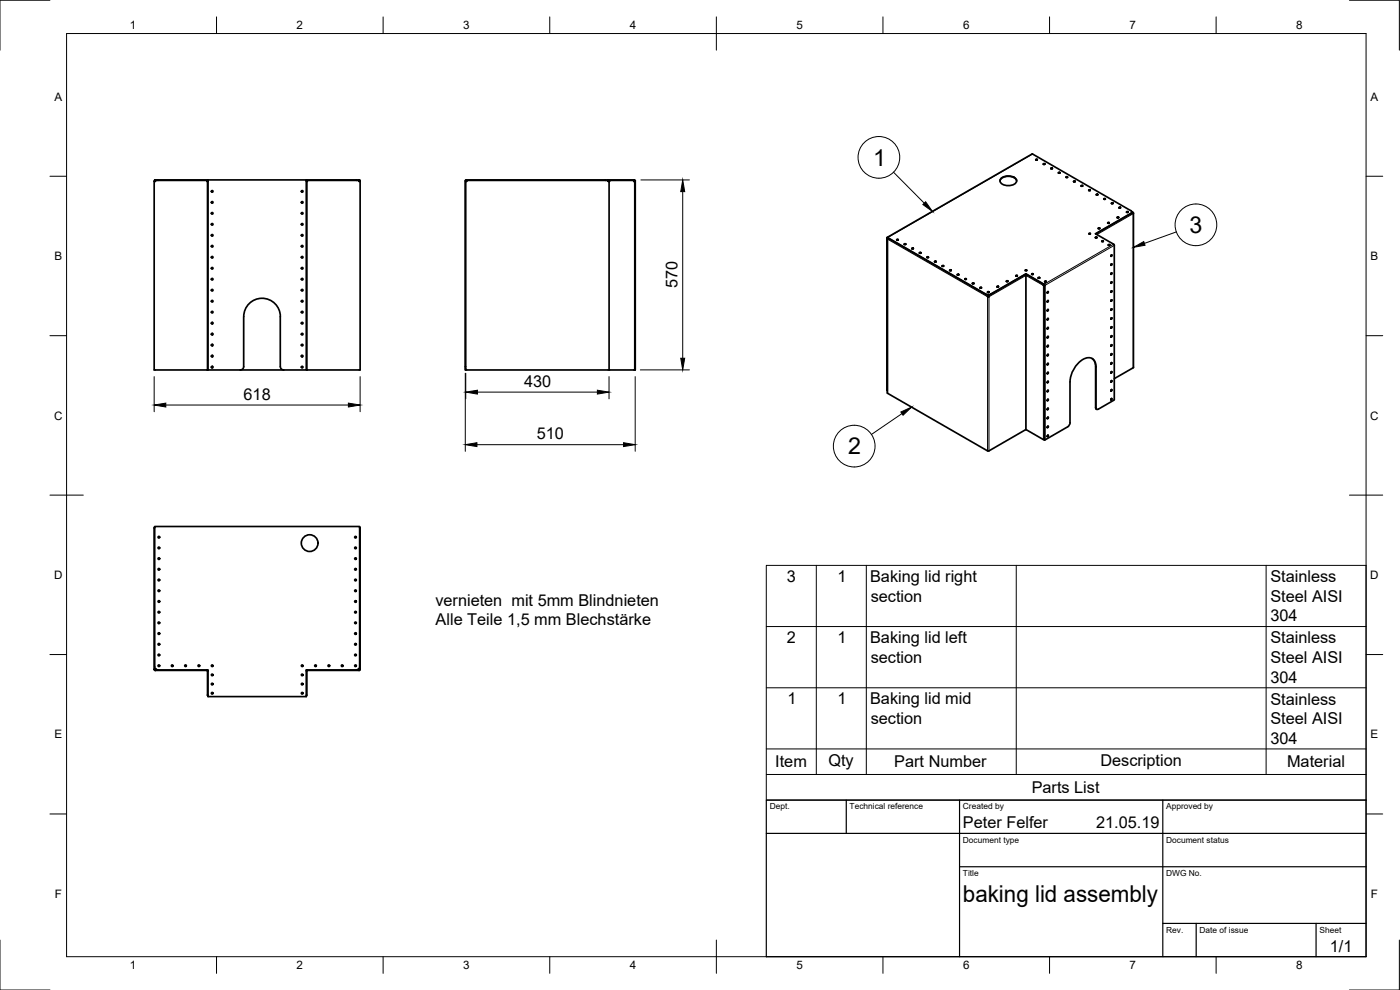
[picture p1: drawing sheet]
<svg xmlns="http://www.w3.org/2000/svg" width="420mm" height="297mm" viewBox="0 0 420 297" stroke-linecap="round" stroke-linejoin="round" font-family="sans-serif">
<!-- layer: Visible -->
<g fill="none" stroke="#000" stroke-width=".51">
<path d="M46.3 54.4v56.6h16M46.3 54.4h.3M46.4 54.2v-.2h61.5v.2M46.4 54.1h.2M46.6 54.1h15.8M46.6 54.1l-.3 .3M46.6 54.3l-.2 .1M46.6 54.3h.1M46.6 54.1v.2M46.6 54.4h.1M46.7 54.1l-.1 .3M62.1 54.1l.2 .3"/>
<path d="M62.3 54.4h.1M62.3 54.4v56.6M62.4 54v57M62.4 54.2l-.1 .2M91.9 54v57h-6.8M91.9 54.1h16M91.9 54.4l.2 56.6M92.2 54.1v.3l-.3-.2M107.7 54.1l.1 .3M107.7 54.3h.1M107.8 54.4h.1M107.8 54.4h.3"/>
<path d="M107.9 54.4l-.1-.3 .3 .3M108.1 54.4v56.6h-16M140 54.1l.1 .2M140.1 54.1l-.2 .3M182.4 54.1v.1a.27 .27 0 0 0 .3 .3 .27 .27 0 0 0 .2-.4M182.4 54.1l.1 .2M182.4 54.1l-42.6 .1v56.8M182.5 54.3h.1M182.5 54.3l.1 .1M182.6 54h7.8l.3 .3-.2 56.7M182.6 54.1h7.8l.1 .2v56.7M182.6 54h-42.7l-.2 .1 .1 56.9"/>
<path d="M182.6 54.1l.2 56.9M182.6 54v.1M190.2 54.1v.3h.3h-.1M190.2 54.1v.2M190.4 54.4h.1M300.1 54.3a2.95 2.95 0 0 1 4.2-1l.8 1M300.4 53.5a3.4 3.4 0 0 1 4.6 .4 1.57 1.57 0 0 1-1.8 1.7h-1.2a1.43 1.43 0 0 1-1.5-.5 1.43 1.43 0 0 1-.1-1.6zM310.9 48h.4M310.9 47.8l.4 .1-.2 .2zM310.9 48h.3M313.1 49.3h.5M313.2 49.1l.4 .1-.3 .1z"/>
<path d="M313.2 49.3h.3M315.4 50.6h.4M315.4 50.4l.4 .1-.2 .2zM315.5 50.7h.2M317.7 51.9h.4M317.7 51.7l.4 .1-.2 .2zM317.7 51.9h.3M319.9 53.2h.5M320 53l.4 .1-.2 .2zM320 53.3h.3M322.2 54.5h.4M322.2 54.3l.5 .1-.3 .2z"/>
<path d="M322.3 54.6h.2M324.5 55.8h.4M324.5 55.7h.4l-.2 .2zM324.6 55.9h.2M326.8 57.1h.4M326.8 57l.4 .1-.2 .1zM326.8 57.2h.3M329 58.4h.5M329.1 58.3l.4 .1-.3 .1zM329.1 58.5h.3M331.3 59.7h.4M331.3 59.6l.4 .1-.2 .1z"/>
<path d="M331.4 59.8h.2M266.2 71.4v45.5M266.2 71.3l43.6-25.1 29.6 17 .3 .4-.3 .4-10.6 6.1 5.4 3.2 .2 .3v46.4l-5.1 2.9-.4-.6v-12.2a2.38 2.38 0 0 0-1.1-2.5 2.38 2.38 0 0 0-2.8 .2 8.5 8.5 0 0 0-3.9 6.8v12.2M266.3 71.5v46.4l30.2 17.4 11.4-6.4 5.6 3M266.4 71.5v.3zM266.4 71.5h.1M266.4 71.5v.1M266.4 71.3l29.5 17M266.4 71.4l29.5 17M266.4 71.2l-.2 .2M266.4 71.4h-.1M269.1 72h.5"/>
<path d="M269.2 71.8l.4 .1-.3 .2zM269.2 72.1h.3M271.4 73.3h.4M271.4 73.2l.4 .1-.2 .1zM271.5 73.4h.2M273.7 74.6h.4M273.7 74.4l.4 .1-.2 .2zM273.8 74.7h.2M275.9 75.9h.5M276 75.8l.4 .1-.2 .1zM276 76h.3M278.2 77.2h.4"/>
<path d="M278.2 77.1l.5 .1-.3 .1zM278.3 77.3h.2M280.5 78.6h.4M280.5 78.4l.4 .1-.2 .1zM280.6 78.6h.2M282.7 79.8h.5M282.8 79.7l.4 .1-.2 .1zM282.8 79.9h.3M326.8 70.2h.4M326.8 70l.5 .1-.3 .2zM328.7 71.3h.5M328.8 71.1l.4 .1-.2 .2z"/>
<path d="M328.8 71.4h.3M328.9 71.4h.1M329 70.1l.1 .2M329.6 68.6h.4M329.7 68.4l.4 .1-.3 .1zM329.7 68.6h.3M330.7 72.4h.4M330.7 72.3l.4 .1-.2 .1zM330.8 72.5h.2M332.4 66.9h.5M332.5 66.8l.4 .1-.2 .1zM332.5 67h.3"/>
<path d="M332.6 73.5h.5M332.7 73.4l.4 .1-.3 .1zM332.7 73.6h.3M333.5 76.5l-.1 .2M333.5 79.2l-.1 .2M333.6 79.2l.1 .1-.3 .3zM333.6 76.5l.1 .1-.3 .3zM333.6 61h.4M333.6 79.2l-.2 .3M333.6 76.5l-.2 .4M333.6 60.9l.4 .1-.2 .1zM333.7 61.1h.2"/>
<path d="M335.3 65.3h.4M335.3 65.1l.4 .1-.2 .2zM335.4 65.4h.2M335.8 62.4h.5M335.9 62.2l.4 .1-.2 .1zM335.9 62.4h.3M338.1 63.7h.4M338.1 63.5l.5 .1-.3 .1zM338.2 63.7h.2M339.6 63.5l.4 .2M339.7 63.6l.1 .2M339.8 63.7l-.4 .4-10.5 6.1"/>
<path d="M339.8 63.8l.3 .1-.2-.1M339.8 63.8l.3 .3v-.3M340 63.9h.1M340.2 64v46.2l-5.8 3.4M63.7 96.7v.5M285 81.2h.5M285.1 81l.4 .1-.3 .1zM285.1 81.2h.3M287.3 82.5h.4M287.3 82.3l.5 .1-.3 .1zM287.4 82.5h.2M289.6 83.8h.4"/>
<path d="M289.6 83.6l.4 .1-.2 .1zM289.7 83.8h.2M291.8 85.1h.5M291.9 84.9l.4 .1-.3 .2zM291.9 85.1h.3M294.1 86.4h.5M294.2 86.2l.4 .1-.3 .2zM294.2 86.5h.3M295.9 88.2l.7 .2 .7-.2M295.9 88.4l.7 .1 .7-.1M296.4 89h.4M296.4 87.5l.4 .1-.2 .2z"/>
<path d="M296.5 89h-.1M296.5 89h.2M296.5 87.7h.3h-.1M296.5 88.5v.5M296.5 88.6l-.1 .4M296.5 87.7v.1M296.7 88.6l.1 .4M296.7 88.5l.1 .5M296.7 87.7v.1M299.2 86.1h.5M299.3 85.9l.4 .1-.3 .1zM299.3 86.1h.3"/>
<path d="M302 84.4h.5M302.1 84.3l.4 .1-.3 .1zM302.1 84.5h.3M304.9 82.8h.4M304.9 82.6l.4 .1-.2 .2zM305 82.9h.2M307.7 82.4l.1 .3 .3-.3M307.7 81.2h.4M307.7 81l.4 .1-.2 .1zM307.8 82.6h.2M307.9 82.3l-10.6 6M307.9 82.2l5.5 3.1"/>
<path d="M308.1 81.2h.1M308.1 82.4h.1M309.6 82.3h.5M309.7 82.1l.4 .1-.3 .2zM309.7 82.4h.3M311.6 83.4h.4M311.6 83.3l.4 .1-.2 .1zM311.7 83.5h.2M313.2 85.6h-.1M313.2 85.6l.2-.2 .1 .2M313.2 85.6h.3M313.3 85.3l-.2 .3 .4 .1"/>
<path d="M313.4 85.4l-5.5-3.1-10.6 6.1M313.4 85.3l.2 .3M313.5 85.6v46.4l6.9-3.9 .5-.6 .2-.7M313.5 84.5h.5M313.6 85.6v46.4M313.6 84.4l.4 .1-.3 .1zM313.6 84.6h.3M314.4 92.9l-.1 .2M314.4 90.2l-.1 .2M314.4 95.6l-.1 .2M314.4 98.3l-.1 .2M314.4 87.5l-.1 .3"/>
<path d="M314.5 90.2l.1 .1-.3 .3zM314.5 98.3l.1 .1-.3 .3zM314.5 95.6l.1 .1-.3 .3zM314.5 92.9l.1 .1-.3 .3zM314.5 87.5l.1 .1-.3 .3zM314.5 92.9l-.2 .3M314.5 90.2l-.2 .4M314.5 95.6l-.2 .3M314.5 98.3l-.2 .3M314.5 87.5l-.2 .4M333.5 90l-.1 .2M333.5 92.7l-.1 .2"/>
<path d="M333.5 84.6l-.1 .2M333.5 87.3l-.1 .2M333.5 81.9l-.1 .2M333.5 98.1l-.1 .2M333.5 95.4l-.1 .2M333.6 98.1l.1 .1-.3 .3zM333.6 90l.1 .1-.3 .3zM333.6 87.3l.1 .1-.3 .3zM333.6 84.6l.1 .1-.3 .3zM333.6 92.7l.1 .1-.3 .3zM333.6 95.4l.1 .1-.3 .3zM333.6 81.9l.1 .1-.3 .3z"/>
<path d="M333.6 98l-.2 .4M333.6 89.9l-.2 .4M333.6 87.3l-.2 .3M333.6 84.6l-.2 .3M333.6 92.7l-.2 .3M333.6 95.3l-.2 .4M333.6 81.9l-.2 .4M62.3 111h.1M62.4 111h22.7M63.7 109.9l-.1 .5M63.7 100v.5M63.7 103.3v.5"/>
<path d="M63.7 106.6v.5M72.1 111a1.01 1.01 0 0 0 1-1l.1-15a5.5 5.5 0 0 1 5.4-5.5 5.5 5.5 0 0 1 5.5 5.5v15a1.01 1.01 0 0 0 1 1M90.5 106.7l.2 .4M91.9 111h.2M139.8 111h50.7M266.2 116.9l.1 .4M266.3 117v.2M314.4 103.7l-.1 .2M314.4 117.2l-.1 .2M314.4 106.4l-.1 .2M314.4 111.8l-.1 .2M314.4 109.1l-.1 .2"/>
<path d="M314.4 101l-.1 .2M314.4 114.5l-.1 .2M314.4 119.9l-.1 .2M314.5 111.7l.1 .1-.3 .4zM314.5 114.4l.1 .1-.3 .3zM314.5 117.1l.1 .1-.3 .3zM314.5 103.7l.1 .1-.3 .3zM314.5 106.4h.1l-.3 .4zM314.5 119.8l.1 .1-.3 .3zM314.5 109.1l.1 .1-.3 .3zM314.5 101l.1 .1-.3 .3zM314.5 103.6l-.2 .4"/>
<path d="M314.5 117.1l-.2 .4M314.5 106.3l-.2 .4M314.5 111.7l-.2 .4M314.5 109l-.2 .4M314.5 100.9l-.2 .4M314.5 114.4l-.2 .4M314.5 119.8l-.2 .4M327.7 107.5l.6 .6 .5 1.4v12.8l.3 .5M333.5 116.9l-.1 .3M333.5 111.6l-.1 .2M333.5 106.2l-.1 .2M333.5 103.5l-.1 .2"/>
<path d="M333.5 100.8l-.1 .2M333.5 108.8l-.1 .3M333.5 114.2l-.1 .3M333.5 119.6l-.1 .2M333.6 100.7l.1 .1-.3 .4zM333.6 119.6l.1 .1-.3 .3zM333.6 103.5h.1l-.3 .4zM333.6 106.1l.1 .1-.3 .3zM333.6 111.5l.1 .1-.3 .3zM333.6 114.2l.1 .1-.3 .3zM333.6 116.9l.1 .1-.3 .3zM333.6 108.8l.1 .1-.3 .3z"/>
<path d="M333.6 100.7l-.2 .4M333.6 119.6l-.2 .4M333.6 103.4l-.2 .4M333.6 106.1l-.2 .4M333.6 111.5l-.2 .4M333.6 114.2l-.2 .4M333.6 116.9l-.2 .4M333.6 108.8l-.2 .4M314.4 122.5l-.1 .3M314.4 127.9l-.1 .3M314.4 130.6l-.1 .2M314.4 125.2l-.1 .3"/>
<path d="M314.5 125.2l.1 .1-.3 .3zM314.5 127.9l.1 .1-.3 .3zM314.5 130.6l.1 .1-.3 .3zM314.5 122.5l.1 .1-.3 .3zM314.5 122.5l-.2 .4M314.5 127.9l-.2 .4M314.5 130.6l-.2 .4M314.5 125.2l-.2 .4M46.3 158.4h.1M46.3 158.4v42.5M46.4 158.1l-.1 .3M107.9 158.4l.2 42.5"/>
<path d="M107.9 158.1l.2 .3M46.4 200a1.04 1.04 0 0 0 1 1h15v8h29.5v-8h15a1.04 1.04 0 0 0 1-1M46.4 200v-42h61.5v42M46.3 200.8l.3 .4M46.3 200.9l.3-.1-.2 .1M46.3 200.9h.1M46.4 200.8l.2 .2M46.6 201l.1-.1-.1 .3M46.6 201v.2M46.6 201.2h15.5M46.7 200.6l-.1 .2M46.8 200.8l-.1 .1"/>
<path d="M62.1 201.2l.2-.2 .1 .3h-.1M62.1 201.1l.2 .2M62.3 208.6h.1M62.3 201.3v7.3M62.3 208.6l.1 .2M92.1 201.3l-.2 7.3M92.1 208.6l-.2 .2M92.2 201.2v-.2l-.2 .1 .1 .2M92.2 201.1l-.1 .2M107.6 200.8l.1 .1M107.7 200.6l.2 .3M107.7 200.9l.1 .1"/>
<path d="M107.8 200.8l.1 .1M107.9 200.8l-.1 .2M108.1 200.8l-.3 .4h-15.6"/>
<circle cx="63.7" cy="57.4" r=".24"/>
<circle cx="90.7" cy="57.4" r=".24"/>
<circle cx="63.7" cy="64" r=".24"/>
<circle cx="63.7" cy="60.7" r=".24"/>
<circle cx="63.7" cy="73.9" r=".24"/>
<circle cx="63.7" cy="67.3" r=".24"/>
<circle cx="63.7" cy="70.6" r=".24"/>
<circle cx="63.7" cy="77.2" r=".24"/>
<circle cx="90.7" cy="73.9" r=".24"/>
<circle cx="90.7" cy="67.3" r=".24"/>
<circle cx="90.7" cy="77.2" r=".24"/>
<circle cx="90.7" cy="64" r=".24"/>
<circle cx="90.7" cy="60.7" r=".24"/>
<circle cx="90.7" cy="70.6" r=".24"/>
<circle cx="63.7" cy="80.5" r=".24"/>
<circle cx="63.7" cy="97" r=".24"/>
<circle cx="63.7" cy="87.1" r=".24"/>
<circle cx="63.7" cy="90.4" r=".24"/>
<circle cx="63.7" cy="83.8" r=".24"/>
<circle cx="63.7" cy="93.7" r=".24"/>
<circle cx="90.7" cy="97" r=".24"/>
<circle cx="90.7" cy="93.7" r=".24"/>
<circle cx="90.7" cy="83.8" r=".24"/>
<circle cx="90.7" cy="87.1" r=".24"/>
<circle cx="90.7" cy="90.4" r=".24"/>
<circle cx="90.7" cy="80.5" r=".24"/>
<circle cx="63.7" cy="100.3" r=".24"/>
<circle cx="63.7" cy="103.5" r=".24"/>
<circle cx="63.7" cy="106.8" r=".24"/>
<circle cx="63.7" cy="110.1" r=".24"/>
<circle cx="90.7" cy="103.5" r=".24"/>
<circle cx="90.7" cy="110.1" r=".24"/>
<circle cx="90.7" cy="106.8" r=".24"/>
<circle cx="90.7" cy="100.3" r=".24"/>
<circle cx="47.7" cy="164.4" r=".24"/>
<circle cx="47.7" cy="170.8" r=".24"/>
<circle cx="47.7" cy="174" r=".24"/>
<circle cx="47.7" cy="167.6" r=".24"/>
<circle cx="47.7" cy="161.2" r=".24"/>
<circle cx="47.7" cy="177.2" r=".24"/>
<circle cx="92.9" cy="163" r="2.51"/>
<circle cx="106.7" cy="174" r=".24"/>
<circle cx="106.7" cy="161.2" r=".24"/>
<circle cx="106.7" cy="164.4" r=".24"/>
<circle cx="106.7" cy="167.6" r=".24"/>
<circle cx="106.7" cy="170.8" r=".24"/>
<circle cx="106.7" cy="177.2" r=".24"/>
<circle cx="47.7" cy="196.5" r=".24"/>
<circle cx="47.7" cy="199.7" r=".24"/>
<circle cx="47.7" cy="190.1" r=".24"/>
<circle cx="47.7" cy="186.9" r=".24"/>
<circle cx="47.7" cy="193.3" r=".24"/>
<circle cx="47.7" cy="183.7" r=".24"/>
<circle cx="47.7" cy="180.5" r=".24"/>
<circle cx="51.7" cy="199.7" r=".24"/>
<circle cx="55.7" cy="199.7" r=".24"/>
<circle cx="59.7" cy="199.7" r=".24"/>
<circle cx="63.7" cy="199.7" r=".24"/>
<circle cx="90.7" cy="199.7" r=".24"/>
<circle cx="94.7" cy="199.7" r=".24"/>
<circle cx="98.7" cy="199.7" r=".24"/>
<circle cx="102.7" cy="199.7" r=".24"/>
<circle cx="106.7" cy="199.7" r=".24"/>
<circle cx="106.7" cy="196.5" r=".24"/>
<circle cx="106.7" cy="193.3" r=".24"/>
<circle cx="106.7" cy="190.1" r=".24"/>
<circle cx="106.7" cy="186.9" r=".24"/>
<circle cx="106.7" cy="183.7" r=".24"/>
<circle cx="106.7" cy="180.5" r=".24"/>
<circle cx="63.7" cy="202.5" r=".24"/>
<circle cx="63.7" cy="205.2" r=".24"/>
<circle cx="63.7" cy="208" r=".24"/>
<circle cx="90.7" cy="202.5" r=".24"/>
<circle cx="90.7" cy="205.2" r=".24"/>
<circle cx="90.7" cy="208" r=".24"/>
</g>
<g fill="#000">
<circle cx="46.7" cy="54.1" r=".25"/>
<circle cx="107.7" cy="54.1" r=".25"/>
<circle cx="313.4" cy="85.4" r=".25"/>
</g>
<!-- layer: Visible Narrow -->
<g fill="none" stroke="#000" stroke-width=".3">
<path d="M309.9 46.2l-43.7 25.2M329 71.4h.1M329.2 70.4l10.9-6.3v46.2M334.2 73.3l-20.8 12.1M334.4 73.6l-20.9 12M339.4 64v.1M339.7 63.6l.1 .1M339.8 63.8l-.2 .1M295.9 88.3v.1M296.4 88.5l.1 .1M296.8 88.5l-.1 .1M297.3 88.3v.1"/>
<path d="M309.8 82.3v.1M266.2 116.9l.1 .1M266.4 118v-46.2l30 17.2v46.3M328.8 110l.1 .1M307.8 128.9v-46.2l-11 6.3v46.3M308 128.9v-46.2l5.1 2.9v46.3M328.8 122.3l.1 .1"/>
</g>
<!-- layer: Border -->
<g fill="none" stroke="#000" stroke-width=".3">
<path d="M15 .1h-15v15M20 10.1h390v276.9h-390zM65 5.1v5M115 5.1v5M165 5.1v5M215 5.1v10M265 5.1v5M315 5.1v5M365 5.1v5M405 .1h15v15M15 52.9h5M410 52.9h5"/>
<path d="M15 100.7h5M410 100.7h5M15 148.6h10M405 148.6h10M15 196.4h5M410 196.4h5M15 244.2h5M410 244.2h5M0 282.1v14.9h15M65 287v5M115 287v5M165 287v5"/>
<path d="M215 282.1v9.9M265 287v5M315 287v5M365 287v5M420 282.1v14.9h-15"/>
</g>
<!-- layer: TitleBlock -->
<path d="M230 240.1h180v46.9h-180zM230 250h180M254 240.1v9.9M288 240.1v46.9M349 240.1v46.9M288 260.1h122M349 277.1h61M359 277.1v9.9M395 277.1v9.9" fill="none" stroke="#000" stroke-width=".36"/>
<!-- layer: Parts Lists -->
<path d="M230 169.6h180v70.5h-180zM245 169.6v62.8M260 169.6v62.8M305 169.6v62.8M380 169.6v62.8M230 188h180M230 206.4h180M230 232.4h180M230 224.7h180" fill="none" stroke="#000" stroke-width=".3"/>
<!-- layer: Balloons -->
<g fill="none" stroke="#000" stroke-width=".3">
<path d="M268.2 51.7l9.2 9.2M353 69.6l-9.5 3.4M270.7 124.1l-9.2 6.3"/>
<circle cx="263.8" cy="47.2" r="6.3"/>
<circle cx="358.9" cy="67.5" r="6.3"/>
<circle cx="256.4" cy="133.9" r="6.3"/>
</g>
<path d="M277.8 60.5l2 2.9-2.8-2zM340.2 74.2l3.1-1.7 .3 1.1zM270.4 123.6l3.2-1.5-2.6 2.5z" fill="#000" stroke="#000" stroke-width=".3"/>
<!-- layer: FD_Dimensions -->
<path d="M192.3 54h14.6M204.9 57.5v50M46.3 113v10.5M108.1 113v10.5M139.6 112v23.4M139.8 112v7.7M143.3 117.7h36M182.8 113v6.7M190.6 113v22.4M192.2 111h14.7M49.8 121.5h54.8M143.1 133.4h44" fill="none" stroke="#000" stroke-width=".3"/>
<path d="M204.9 54l.6 3.5h-1.2zM139.8 117.7l3.5-.6v1.1zM179.3 117.1l3.5 .6-3.5 .5zM204.3 107.5h1.2l-.6 3.5zM46.3 121.5l3.5-.5v1.1zM104.6 121l3.5 .5-3.5 .6zM139.6 133.4l3.5-.6v1.2zM187.1 132.8l3.5 .6-3.5 .6z" fill="#000" stroke="#000" stroke-width=".3"/>
<g font-size="7">
<text x="262.1" y="49.7">1</text>
<text x="357" y="69.9">3</text>
<text x="254.5" y="136.4">2</text>
<text x="289" y="270.6">baking lid assembly</text>
</g>
<g font-size="4.9">
<text x="203.3" y="86.6" transform="rotate(-90 203.3 86.6)">570</text>
<text x="73.1" y="120">618</text>
<text x="157.3" y="116.1">430</text>
<text x="161.1" y="131.9">510</text>
<text x="236.1" y="174.7">3</text>
<text x="251.3" y="174.7">1</text>
<text x="261.1" y="174.6">Baking lid right</text>
<text x="381.3" y="174.7">Stainless</text>
<text x="130.7" y="181.8">vernieten mit 5mm Blindnieten</text>
<text x="261.3" y="180.5">section</text>
<text x="381.3" y="180.6">Steel AISI</text>
<text x="130.7" y="187.6">Alle Teile 1,5 mm Blechstärke</text>
<text x="381.3" y="186.4">304</text>
<text x="236.2" y="193">2</text>
<text x="251.3" y="193">1</text>
<text x="261.1" y="193">Baking lid left</text>
<text x="381.3" y="193">Stainless</text>
<text x="261.3" y="198.9">section</text>
<text x="381.3" y="199">Steel AISI</text>
<text x="381.3" y="204.8">304</text>
<text x="236.3" y="211.4">1</text>
<text x="251.3" y="211.4">1</text>
<text x="261.1" y="211.4">Baking lid mid</text>
<text x="381.3" y="211.4">Stainless</text>
<text x="261.3" y="217.2">section</text>
<text x="381.3" y="217.3">Steel AISI</text>
<text x="381.3" y="223.2">304</text>
<text x="232.7" y="230.3">Item</text>
<text x="248.6" y="229.8">Qty</text>
<text x="268.4" y="230.3">Part Number</text>
<text x="330.2" y="229.8">Description</text>
<text x="386.3" y="230.3">Material</text>
<text x="309.6" y="237.9">Parts List</text>
<text x="289" y="248.5">Peter Felfer</text>
<text x="329" y="248.5">21.05.19</text>
<text x="399.1" y="285.7">1/1</text>
</g>
<g font-size="3.5">
<text x="39" y="8.8">1</text>
<text x="89" y="8.8">2</text>
<text x="139" y="8.8">3</text>
<text x="189" y="8.8">4</text>
<text x="239" y="8.8">5</text>
<text x="289" y="8.8">6</text>
<text x="339" y="8.8">7</text>
<text x="389" y="8.8">8</text>
<text x="16.3" y="30.2">A</text>
<text x="411.3" y="30.2">A</text>
<text x="16.3" y="78">B</text>
<text x="411.3" y="78">B</text>
<text x="16.2" y="125.9">C</text>
<text x="411.2" y="125.9">C</text>
<text x="16.2" y="173.7">D</text>
<text x="411.2" y="173.7">D</text>
<text x="16.3" y="221.6">E</text>
<text x="411.3" y="221.6">E</text>
<text x="16.4" y="269.4">F</text>
<text x="411.4" y="269.4">F</text>
<text x="39" y="290.8">1</text>
<text x="89" y="290.8">2</text>
<text x="139" y="290.8">3</text>
<text x="189" y="290.8">4</text>
<text x="239" y="290.8">5</text>
<text x="289" y="290.8">6</text>
<text x="339" y="290.8">7</text>
<text x="389" y="290.8">8</text>
</g>
<g font-size="2.5">
<text x="231" y="242.9">Dept.</text>
<text x="255" y="242.9">Technical reference</text>
<text x="289" y="242.9">Created by</text>
<text x="350" y="242.9">Approved by</text>
<text x="289" y="252.8">Document type</text>
<text x="350" y="252.8">Document status</text>
<text x="289" y="262.9">Title</text>
<text x="350" y="262.9">DWG No.</text>
<text x="350" y="279.9">Rev.</text>
<text x="360" y="279.9">Date of issue</text>
<text x="396" y="279.9">Sheet</text>
</g>
</svg>
